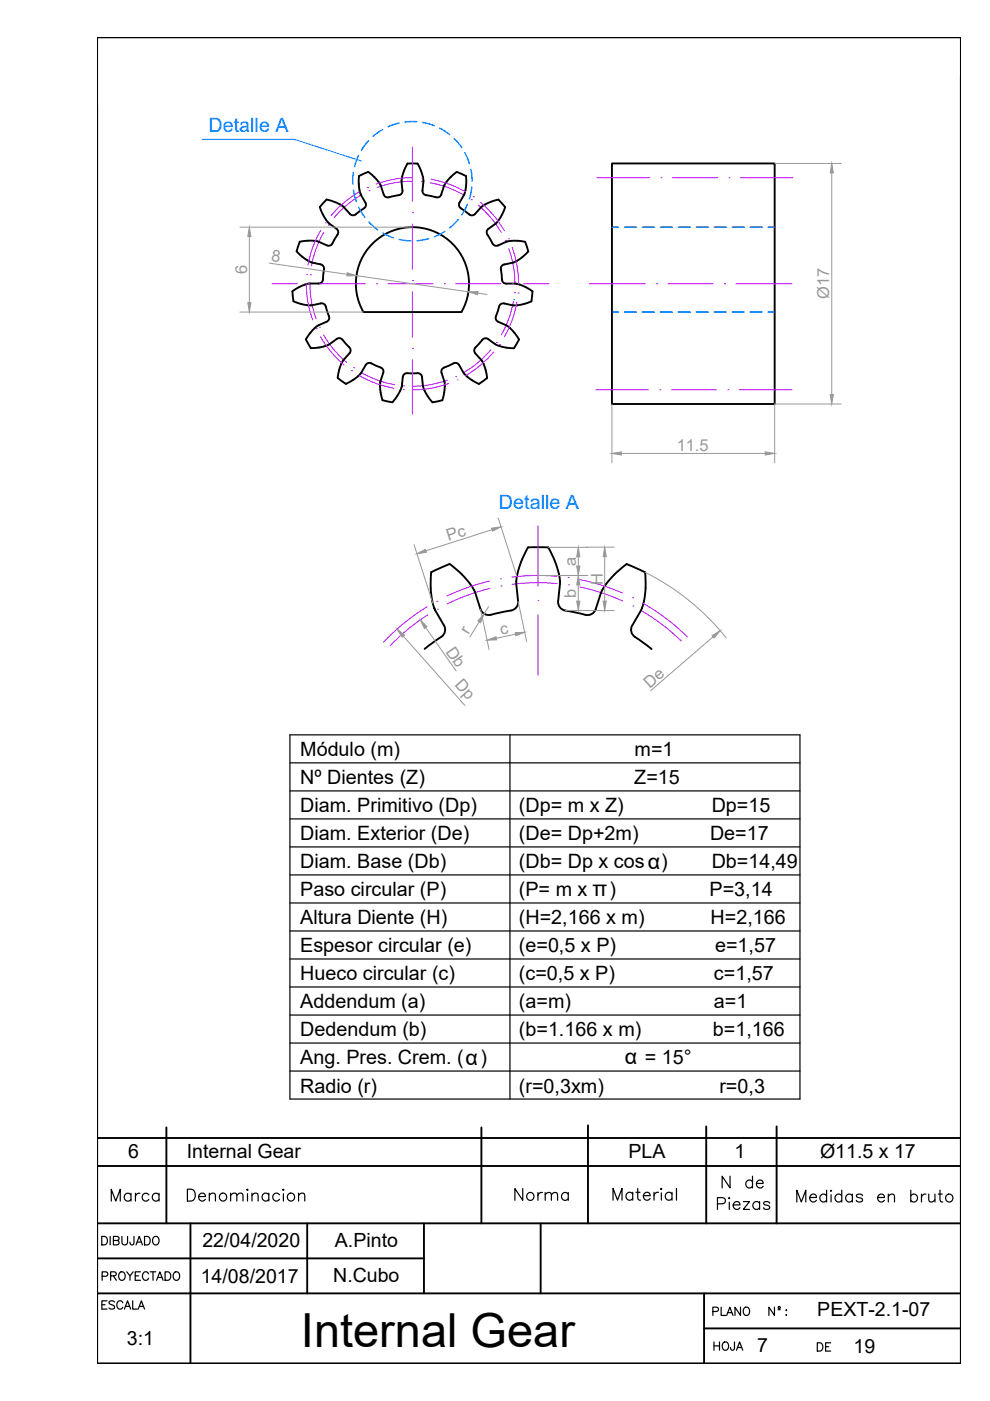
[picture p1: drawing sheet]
<svg xmlns="http://www.w3.org/2000/svg" width="210mm" height="297mm" viewBox="0 0 210 297" stroke-linecap="round" stroke-linejoin="round" font-family="sans-serif">
<!-- layer: 0 -->
<g fill="none" stroke="#000" stroke-width=".4">
<path d="M35.3 239v20.4M102.1 239v20.4M124.7 238.6v20.8M149.7 238.8v20.6M164.7 238.8v20.6M20.6 259.4h183.1M20.6 247.2h183.1M20.6 241.3h183.1M40.4 259.4v29.7M65.1 259.4v14.8M89.9 259.4v14.8M114.6 259.4v14.8"/>
<path d="M20.6 274.2h183.1M20.6 266.8h69.3M149.3 274.2v14.9M203.7 278v11.1h-183.1v-281.2h183.1v281.2M149.3 281.7h54.4"/>
</g>
<!-- layer: TEXTO_02 -->
<g fill="none" stroke="#000" stroke-width=".25">
<path d="M61.5 155.8h108.1v77.2h-108.1zM108.1 155.8v77.2M61.5 179.6h108.1M61.5 173.6h108.1M61.5 167.7h108.1M61.5 161.7h108.1M61.5 197.4h108.1M61.5 191.4h108.1M61.5 185.5h108.1M61.5 215.2h108.1M61.5 209.3h108.1M61.5 203.3h108.1"/>
<path d="M61.5 221.1h108.1M61.5 227.1h108.1M130 254.5v-2.5l.9 2.5 1-2.5v2.5M134.1 253.1a.8 .8 0 0 0-1.1-.1 .8 .8 0 0 0 0 1.2 .8 .8 0 0 0 1.1-.1M134.1 252.8v1.7M134.9 252.8h.8M135.2 252v2l.1 .3 .5 .2M136.4 253.5h1.4a.74 .74 0 0 0-.8-.7 .74 .74 0 0 0-.6 .9 .77 .77 0 0 0 .6 .8 .77 .77 0 0 0 .8-.4M138.7 252.8v1.7M139.6 252.8a.82 .82 0 0 0-.9 .7M140.1 252.1l.1-.1 .1 .1-.1 .1zM140.2 252.9v1.6"/>
<path d="M142.5 253.1a.8 .8 0 0 0-1.2-.1 .8 .8 0 0 0 0 1.2 .8 .8 0 0 0 1.2-.1M142.5 252.8v1.7M143.4 252v2.5"/>
</g>
<!-- layer: AUX -->
<path d="M42.9 29.5h19.5l14.3 4.7M108.9 63.6h.1" fill="none" stroke="#007fff" stroke-width=".21"/>
<!-- layer: Ejes -->
<g fill="none" stroke="#bf00ff" stroke-width=".21">
<path d="M77.9 39.8h.1M87.4 38.4a21.4 21.4 0 0 0-7.4 1.3M87.4 37.7a22.2 22.2 0 0 0-7.7 1.3M87.4 31.2v11.5M89.3 38.5h.1M89.4 37.7h.1M91.2 38.8a21.5 21.5 0 0 1 7.1 2.5M91.3 38a22.5 22.5 0 0 1 7.4 2.7M126.6 37.7h11.2M140.2 37.7h.1M142.6 37.7h9.6M154.6 37.7h.1"/>
<path d="M157 37.7h11.2M65 58.2h.1M65.8 58.3h.1M68 48.9a22.4 22.4 0 0 0-2.7 7.4M68.6 49.3a21.4 21.4 0 0 0-2.6 7.1M69 47.3h.1M69.6 47.7h.1M76.2 40.7a22 22 0 0 0-6 5M76.6 41.3a21.5 21.5 0 0 0-5.8 4.9M78.3 40.5h.1M87.4 45.1h.1M87.4 59.5h.1"/>
<path d="M87.4 47.5v9.6M99.9 42.4h.1M100.3 41.7h.1M101.4 43.5a21.3 21.3 0 0 1 4.9 5.8M101.9 42.9a22.4 22.4 0 0 1 5 6M107.1 51h.1M107.8 50.6h.1M107.9 52.7a22 22 0 0 1 1.3 7.5M108.6 52.5a22.8 22.8 0 0 1 1.3 7.7M57.7 60.2h5.3M65 60.2a21.6 21.6 0 0 0 1.3 7.7M65.4 60.2h.1"/>
<path d="M65.7 60.2a21.7 21.7 0 0 0 1.3 7.4M67.1 69.7h.1M67.7 69.3h.1M67.8 60.2h9.6M68 71.4a22.2 22.2 0 0 0 5 6M68.6 71a21.1 21.1 0 0 0 4.9 5.8M74.5 78.6h.1M75 78h.1M76.2 79.6a22 22 0 0 0 7.3 2.7M76.6 79a21.4 21.4 0 0 0 7.1 2.6M79.8 60.2h.1M82.2 60.2h9.6"/>
<path d="M87.4 73.9h.1M87.4 61.9v9.6M87.4 76.3v11.5M94.2 60.2h.1M96.6 60.2h9.6M96.6 79.8h.1M104.1 74.1a21.5 21.5 0 0 1-5.8 4.9M104.7 74.6a22.6 22.6 0 0 1-6 5M105.3 72.6h.1M105.9 73.1h.1M108.6 60.2h.1M108.9 63.9a22 22 0 0 1-2.6 7.1"/>
<path d="M109.1 62h.1M109.6 64.1a22.4 22.4 0 0 1-2.7 7.3M109.9 62.1h.1M111 60.2h5.4M124.9 60.2h11.9M139.2 60.2h.1M141.6 60.2h9.6M153.6 60.2h.1M156 60.2h11.9M85.5 82.6h.1M85.6 81.8h.1M94.9 80.6a21.3 21.3 0 0 1-7.4 1.3"/>
<path d="M95.1 81.3a22.1 22.1 0 0 1-7.6 1.4M97 80.5h.1M126.3 82.7h11.2M139.9 82.7h.1M142.3 82.7h9.6M154.3 82.7h.1M156.7 82.7h11.2M114.1 111.5v12.8M90.5 128.7a44.4 44.4 0 0 0-9.2 7.5M90.7 130.4a42.1 42.1 0 0 0-8 6.5M92.6 127.5h.1M92.7 129.1h.1"/>
<path d="M103.8 123.2a45.1 45.1 0 0 0-9.1 3.2M103.9 124.8a43.7 43.7 0 0 0-9 3.2M106.1 122.7h.1M106.2 124.3h.1M114.1 127.3h.1M114.1 130.3v12.8M118.1 122.2a44.7 44.7 0 0 0-9.6 .2M118.2 123.7a42.6 42.6 0 0 0-9.6 .2M120.5 122.5h.1M120.5 124h.1M122.8 122.9a43.2 43.2 0 0 1 9.2 2.8M122.9 124.4a43.4 43.4 0 0 1 9.1 3"/>
<path d="M134.1 126.7h.1M134.2 128.5h.1M136.3 129.6a43.3 43.3 0 0 1 8.1 6.3M136.3 127.9a44.7 44.7 0 0 1 9.4 7.1"/>
</g>
<!-- layer: Contorno -->
<g fill="none" stroke="#000" stroke-width=".4">
<path d="M129.7 34.7h34.5v51h-34.5zM64.1 54.5l1.8 1.1 2.1 .5a1.01 1.01 0 0 1 .6 1.4l-.1 1.3a1.04 1.04 0 0 1-.9 1.3h-2.2l-1.7 .6-1.7 1 .1 .9 .1 1.3 1.6 .5 2.1 .3 2.1-.4M69.3 52l-1.7-.7-.8-.2-1.6-.1-1.7 .3-.6 2 1.2 1.2M69.8 47.4l1.5 1.1a1.01 1.01 0 0 1 0 1.6l-.6 1.1a1.03 1.03 0 0 1-1.4 .8M72.9 44l1.3 1.4M72.9 44l-1.4-1-2.3-.7-.8 .9-.6 .7 .1 .4 .9 1.7 1 1.4M77.5 43a1.01 1.01 0 0 1-.7 1.4l-1 .8a1.04 1.04 0 0 1-1.6 .2M78.8 51.9a12 12 0 0 1 15.8-1.3 12 12 0 0 1 3.2 15.6h-20.7a12 12 0 0 1 1.7-14.3zM92.5 41.8l-1.7-.4a1.05 1.05 0 0 1-1.2-1l.2-2.1-.7-2.5-.6-1.1h-1.3h-.8l-.9 1.8-.4 1.8 .2 2.1a.98 .98 0 0 1-1.2 1l-1.2 .3a1.04 1.04 0 0 1-1.6-.5l-.6-2-1.3-1.7-1.3-1.1-1.2 .5-.8 .4v2l.3 1.8 1.1 1.9M92.5 41.8a.9 .9 0 0 0 1.1-.6l.8-2.2 1.5-1.7 .9-.9 1.2 .6 .8 .3v2l-.3 1.8-1.1 1.9M103.3 49.7l.9 1.5a1.04 1.04 0 0 0 1.4 .8l1.7-.7M104 42.8l1.7-.5 .6 .6 .8 1-.6 1.6"/>
<path d="M104 42.8l-1.8 1-1.5 1.6a1 1 0 0 1-1.6-.2l-1-.8a1.05 1.05 0 0 1-.7-1.4M105.8 46.6l-.7 .8-1.5 1.1a.9 .9 0 0 0-.3 1.2M106.5 45.5l-.7 1.1M108.3 51.1l-1 .2M108.3 51.1l1.4-.1 1.7 .3 .6 2-1.2 1.2-1.3 .9-.8 .3-1.8 .4a1.01 1.01 0 0 0-.6 1.4l.1 1.3a1.04 1.04 0 0 0 .9 1.3h1.9l1 .2M65.8 70.6l-1 1.4 1.1 1.8M66.7 69.6l-.9 1M68 64.3a1.01 1.01 0 0 1 1.2 1.1l.4 1.2a1.04 1.04 0 0 1-.3 1.6l-1.7 .7-.9 .7M69.9 73l1.5-1.1a1.01 1.01 0 0 1 1.5 .5l.9 .9a1.05 1.05 0 0 1 .3 1.6l-1.3 1.5-.4 .6-.5 1.5-.3 1.6 1.7 1.3 1.8-1 1.4-1.2M69.9 73l-1.6 .6-2.4 .2M76.5 79.2l1-1.8a1.01 1.01 0 0 1 1.6-.2l1.2 .6a1.03 1.03 0 0 1 1 1.2l-.6 1.8M96.1 77a.9 .9 0 0 1 1.2 .4"/>
<path d="M96.2 77l-1.6 .8a1.03 1.03 0 0 0-1 1.3l.7 2-.1 2.1-.4 1.7-1.3 .2-.8 .2-1.2-1.6-.8-1.7-.2-2.1a1 1 0 0 0-1.4-.8h-1.3a1.04 1.04 0 0 0-1.4 .8l-.2 1.9-.2 .7-.8 1.5-1 1.3M97.3 77.4l1 1.6 .7 .8M106 73.4l-1-.4-1.5-1.1a1.01 1.01 0 0 0-1.5 .5l-.9 1a1.05 1.05 0 0 0-.3 1.5l1.6 2.1 .6 1.5 .3 1.6-1.8 1.3-1.4-.8-1.1-.8M106.9 64.3a1.01 1.01 0 0 0-1.2 1.1l-.4 1.3a1.04 1.04 0 0 0 .3 1.5l2.4 1.2 1.1 1.2 .9 1.4-1 1.8-1.7-.1-1.3-.3M110.2 60.4l1.3 .5M111.5 60.9l1.4 .9-.2 2.1-1.6 .6-1.6 .2h-.8l-1.8-.4M80.7 80.8l-.1 1.7 .5 2.3 2.1 .5M116.2 116.1l-4.2-.1a16.9 16.9 0 0 0-2.5 7.8l.3 3.7M116.2 116.1l1.5 3 .8 2.6M109.9 127.5a1.93 1.93 0 0 1-2.2 2l-3 .7a1.97 1.97 0 0 1-2.8-1l-1.2-3.6a16.7 16.7 0 0 0-5.4-6l-3.9 1.7a16.5 16.5 0 0 0 .9 8.1l1.8 3.2a1.91 1.91 0 0 1-1.1 2.8l-3 2.2M118.5 121.7l.2 1.9-.4 3.9a1.94 1.94 0 0 0 2.2 2l3 .7a1.97 1.97 0 0 0 2.8-1l1.4-4M127.7 125.2l.8-1.4 1.4-1.6 3-2.6 3.9 1.7a16.5 16.5 0 0 1-.9 8.1"/>
<path d="M135.9 129.4l-1.9 3.2a1.94 1.94 0 0 0 1.1 2.8l3 2.2"/>
</g>
<!-- layer: SECCIONES -->
<g fill="none" stroke="#00f" stroke-width=".3">
<path d="M129.7 48.2h1.4M132.4 48.2h2.5M136.2 48.2h2.5M140 48.2h2.6M143.8 48.2h2.6M147.6 48.2h2.6M151.4 48.2h2.6M155.3 48.2h2.5M159.1 48.2h2.5M162.9 48.2h1.3M129.7 66.2h1.4M132.4 66.2h2.5"/>
<path d="M136.2 66.2h2.5M140 66.2h2.6M143.8 66.2h2.6M147.6 66.2h2.6M151.4 66.2h2.6M155.3 66.2h2.5M159.1 66.2h2.5M162.9 66.2h1.3"/>
</g>
<!-- layer: OCULTAS -->
<g fill="none" stroke="#007fff" stroke-width=".3">
<path d="M74.9 36.5l-.1 2.6M76 32.9l-.8 2.4M78.2 29.8l-1.6 2M81.1 27.5l-2 1.4M84.6 26.1l-2.4 .8M88.4 25.8l-2.5 .1M89.6 26l2.5 .6M93.2 27.2l2.1 1.3M96.3 29.4l1.6 1.9M98.6 32.4l.9 2.3M99.8 35.9l.3 2.5M100 39.7l-.5 2.4"/>
<path d="M74.9 40.3l.7 2.5M76 43.9l1.4 2.2M78.2 47l1.9 1.7M81.1 49.4l2.3 1M84.6 50.8l2.5 .3M90.9 50.6l-2.5 .5M94.3 49.1l-2.2 1.1M97.1 46.6l-1.8 1.7M99.1 43.3l-1.2 2.2"/>
</g>
<!-- layer: COTAS -->
<g fill="none" stroke="#989898" stroke-width=".21">
<path d="M164.2 34.7h14.2M176.4 36.7v47M50.9 48.2h36.5M52.9 50.2v14M57.1 55.8l16.5 2.4M75.6 58.4l23.7 3.5M50.9 66.2h26.2M101.3 62.2l2 .2M129.7 85.7v12.4M131.7 96.1h30.5M178.4 85.7h-14.2v12.4M87.8 115.5l4 12.4"/>
<path d="M104.3 112.3l-14 4.5M105.6 109.8l4 12.4M122.6 118.1v1.9M128.2 118v9.5M130.2 116l-14 .1M85.5 134.9l13.1 14.7M90.3 133.1l6.4 9.2M101.6 131.8l-2 3.3M101.9 129.2l1.8 8.5M103.6 128.6l-.9 1.5M109.3 134.5l-4.1 .8M109.8 127.5l1.9 8.5"/>
<path d="M114.1 122h10.5M119.8 129.5h10.4M122.6 124v3.5M136.8 121.3a51 51 0 0 1 17.2 14M151.2 135l-13.2 11.4"/>
</g>
<g fill="#989898" stroke="#989898" stroke-width=".21">
<path d="M84.2 133.4l1.6 1.2-.5 .5z"/>
<path d="M89.1 131.4l1.4 1.5-.5 .4z"/>
<path d="M151 134.8l1.7-1.1-1.3 1.6z"/>
<path d="M122.3 120h.6l-.3 2z"/>
<path d="M122.6 116.1l.3 2h-.6z"/>
<path d="M122.6 122l.3 2h-.6z"/>
<path d="M122.3 127.5h.6l-.3 2z"/>
<path d="M88.4 117.4l1.8-.9 .2 .6z"/>
<path d="M104.2 112l2-.3-1.8 .9z"/>
<path d="M102.7 130.1l-.8 1.9-.6-.3z"/>
<path d="M109.2 134.1h2l-1.8 .7z"/>
<path d="M103.3 135.7l1.9-.7 .1 .7z"/>
<path d="M128.2 116l.3 2h-.6z"/>
<path d="M127.9 127.5h.6l-.3 2z"/>
<path d="M162.2 95.8l2 .3-2 .4z"/>
<path d="M129.7 96.1l2-.3v.7z"/>
<path d="M99.3 61.9l2-.1v.7z"/>
<path d="M73.6 57.8l2 .6-2.1 .1z"/>
<path d="M52.9 48.2l.3 2h-.7z"/>
<path d="M52.5 64.2h.7l-.3 2z"/>
<path d="M176.4 34.7l.3 2h-.7z"/>
<path d="M176 83.7h.7l-.3 2z"/>
</g>
<text font-size="10" x="63.8" y="285.7">Internal Gear</text>
<g font-size="5.7">
<text x="22.2" y="255.8">Marca</text>
<text x="38.5" y="255.8">Denominacion</text>
<text x="107.9" y="255.8">Norma</text>
<text x="151" y="257.5">Piezas</text>
<text x="152" y="252.9">N de</text>
<text x="167.6" y="256.1">Medidas en bruto</text>
</g>
<g font-size="4.9">
<text x="20.5" y="265.3">DIBUJADO</text>
<text x="20.5" y="272.7">PROYECTADO</text>
<text x="20.5" y="278.7">ESCALA</text>
<text x="149.9" y="280.1">PLANO N :</text>
<text x="150.3" y="287.5">HOJA</text>
</g>
<text font-size="4.5" x="132.5" y="225.6">α = 15°</text>
<text font-size="4.4" x="172.2" y="287.5">DE</text>
<g font-size="4.2" fill="#007fff">
<text x="44.2" y="27.9">Detalle A</text>
<text x="105.8" y="107.9">Detalle A</text>
</g>
<g font-size="4.2">
<text x="63.7" y="160.4">Módulo (m)</text>
<text x="134.6" y="160.4">m=1</text>
<text x="63.7" y="166.3">Nº Dientes (Z)</text>
<text x="134.5" y="166.3">Z=15</text>
<text x="63.7" y="172.2">Diam. Primitivo (Dp)</text>
<text x="110" y="172.2">(Dp= m x Z)</text>
<text x="150.9" y="172.2">Dp=15</text>
<text x="63.7" y="178.2">Diam. Exterior (De)</text>
<text x="110" y="178.2">(De= Dp+2m)</text>
<text x="150.5" y="178.2">De=17</text>
<text x="63.7" y="184.1">Diam. Base (Db)</text>
<text x="110" y="184.1">(Db= Dp x cosα)</text>
<text x="150.9" y="184.1">Db=14,49</text>
<text x="63.7" y="190.1">Paso circular (P)</text>
<text x="110" y="190.1">(P= m x π)</text>
<text x="150.4" y="190.1">P=3,14</text>
<text x="63.7" y="196">Altura Diente (H)</text>
<text x="110" y="196">(H=2,166 x m)</text>
<text x="150.7" y="196">H=2,166</text>
<text x="63.7" y="201.9">Espesor circular (e)</text>
<text x="110" y="201.9">(e=0,5 x P)</text>
<text x="151.6" y="201.9">e=1,57</text>
<text x="63.7" y="207.9">Hueco circular (c)</text>
<text x="110" y="207.9">(c=0,5 x P)</text>
<text x="151.4" y="207.9">c=1,57</text>
<text x="63.7" y="213.8">Addendum (a)</text>
<text x="110" y="213.8">(a=m)</text>
<text x="151.4" y="213.8">a=1</text>
<text x="63.7" y="219.7">Dedendum (b)</text>
<text x="110" y="219.7">(b=1.166 x m)</text>
<text x="151.1" y="219.7">b=1,166</text>
<text x="63.7" y="225.7">Ang. Pres. Crem. (α)</text>
<text x="63.7" y="231.6">Radio (r)</text>
<text x="110" y="231.6">(r=0,3xm)</text>
<text x="152.5" y="231.6">r=0,3</text>
</g>
<g font-size="4.1">
<text x="27.1" y="245.5">6</text>
<text x="39.6" y="245.5">Internal Gear</text>
<text x="133.3" y="245.5">PLA</text>
<text x="155.8" y="245.6">1</text>
<text x="173.9" y="245.6">Ø11.5 x 17</text>
<text x="42.9" y="264.4">22/04/2020</text>
<text x="71" y="264.3">A.Pinto</text>
<text x="42.6" y="272">14/08/2017</text>
<text x="70.6" y="271.9">N.Cubo</text>
<text x="173.3" y="279.1">PEXT-2.1-07</text>
<text x="26.9" y="285.2">3:1</text>
<text x="160.6" y="286.7">7</text>
<text x="181" y="286.8">19</text>
</g>
<g font-size="3.5" fill="#989898">
<text x="52.4" y="58.1" transform="rotate(-90 52.4 58.1)">6</text>
<text x="57.4" y="55.4" transform="rotate(8 57.4 55.4)">8</text>
<text x="175.8" y="63.5" transform="rotate(-90 175.8 63.5)">Ø17</text>
<text x="143.5" y="95.7">11.5</text>
<text x="95.1" y="114.8" transform="rotate(-18 95.1 114.8)">Pc</text>
<text x="122.2" y="120" transform="rotate(-90 122.2 120)">a</text>
<text x="127.8" y="124" transform="rotate(-90 127.8 124)">H</text>
<text x="122.2" y="126.7" transform="rotate(-90 122.2 126.7)">b</text>
<text x="99.4" y="134.7" transform="rotate(-58 99.4 134.7)">r</text>
<text x="106.3" y="134.7" transform="rotate(-12 106.3 134.7)">c</text>
<text x="94.4" y="138.1" transform="rotate(55 94.4 138.1)">Db</text>
<text x="96.3" y="145.3" transform="rotate(48 96.3 145.3)">Dp</text>
<text x="137.8" y="146" transform="rotate(-41 137.8 146)">De</text>
</g>
</svg>
